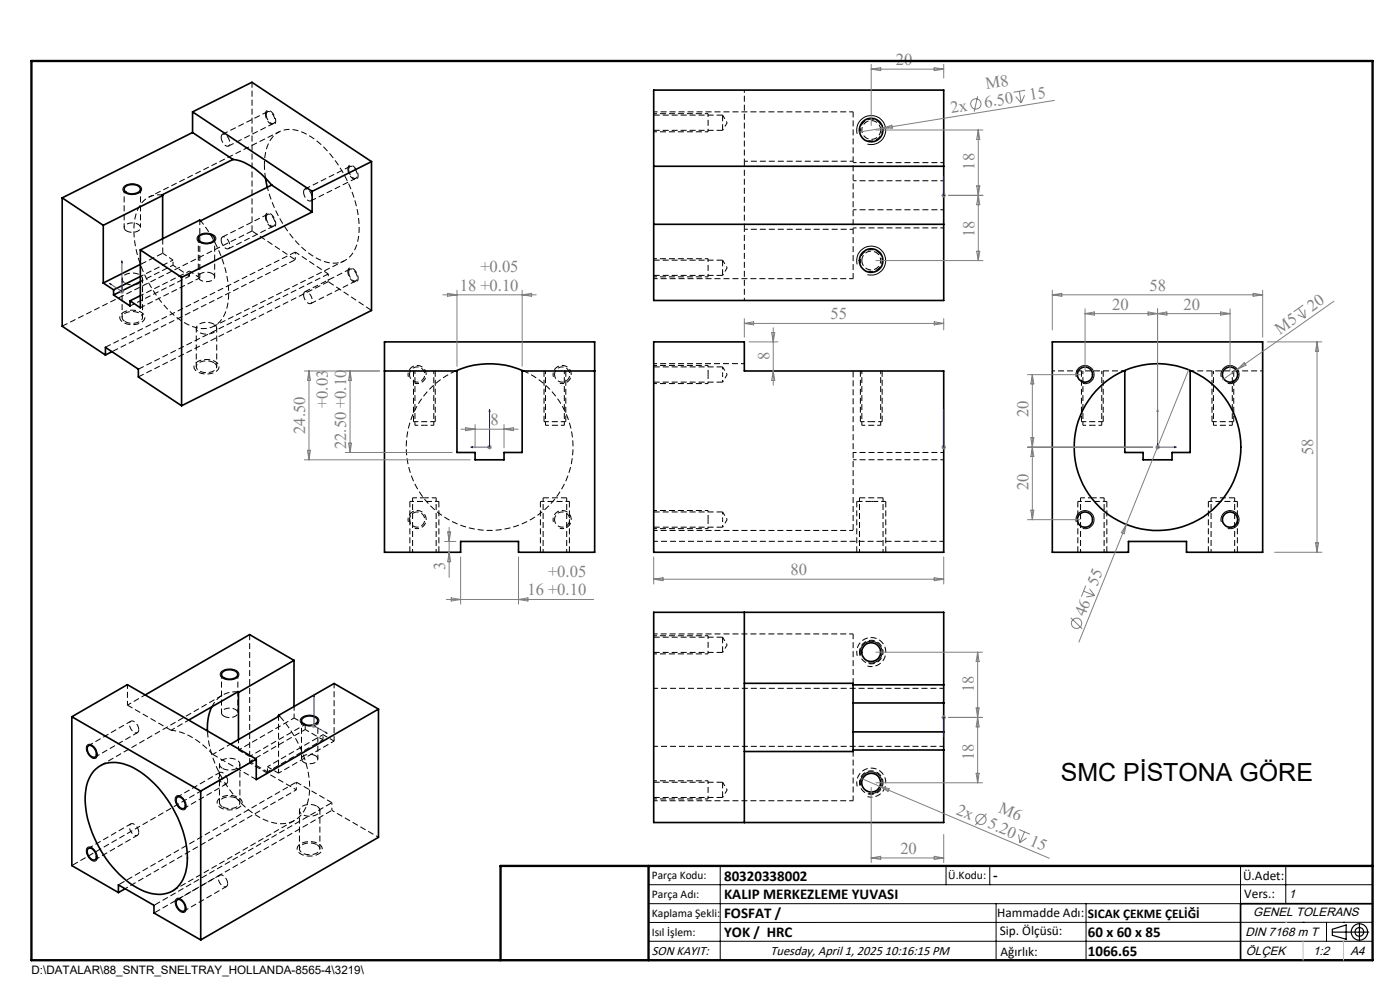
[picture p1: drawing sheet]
<svg xmlns="http://www.w3.org/2000/svg" width="297mm" height="210mm" viewBox="0 0 297 210" stroke-linecap="round" stroke-linejoin="round" font-family="sans-serif">
<g fill="none" stroke="#000" stroke-width=".21" stroke-dasharray="1.3 .6" stroke-dashoffset="-.1" stroke-linecap="butt">
<path d="M26.4 60a.99 .99 0 0 1-.5-1.1 .99 .99 0 0 1 1-.8 2.81 2.81 0 0 1 3.3 .8 1.35 1.35 0 0 1-1.5 1.5h-1.2l-1.1-.4M34.5 53.7l-4.7 2.4M62.6 55.1l-9.1-6.1M23.8 74.6l38.8-19.5M26.4 68.2a.99 .99 0 0 1-.5-1.2 .99 .99 0 0 1 1-.7 2.81 2.81 0 0 1 3.3 .7 1.35 1.35 0 0 1-1.5 1.5h-1.2l-1.1-.3M45.4 68.8a.99 .99 0 0 1 .5 1.1 .99 .99 0 0 1-.9 .8 2.81 2.81 0 0 1-3.3-.8 1.35 1.35 0 0 1 1.5-1.5h1.2l1 .4M45.4 77a.99 .99 0 0 1 .5 1.1 .99 .99 0 0 1-.9 .7 2.81 2.81 0 0 1-3.3-.7 1.35 1.35 0 0 1 1.5-1.5h1.2l1 .4M78.8 65.9l-9.2-6.2M181 112.5v-33.8M44 155a24 24 0 0 0 11.2 18.5 7.4 7.4 0 0 0 7.5 .4 7.8 7.8 0 0 0 3-7.2 24.2 24.2 0 0 0-6.4-14.8M47.2 163a.98 .98 0 0 1-.6-1.1 .98 .98 0 0 1 .8-.8 2.74 2.74 0 0 1 3.5 .8 1.58 1.58 0 0 1-1.8 1.4h-.8l-1.1-.3M47.2 171.1a.98 .98 0 0 1-.6-1 .98 .98 0 0 1 .8-.8 2.74 2.74 0 0 1 3.5 .8 1.58 1.58 0 0 1-1.8 1.4h-.8l-1.1-.4"/>
<path d="M67.2 171a.98 .98 0 0 1 .7 1 .98 .98 0 0 1-.9 .9 2.74 2.74 0 0 1-3.5-.9 1.58 1.58 0 0 1 1.8-1.3h1.2l.7 .3M67.2 179.2a.98 .98 0 0 1 .7 1 .98 .98 0 0 1-.9 .9 2.74 2.74 0 0 1-3.5-.9 1.58 1.58 0 0 1 1.8-1.4l1.2 .1 .7 .3"/>
</g>
<path d="M62.6 53.5v1.6M69.6 58.1v1.6M150.2 79.9v1.5M153.3 79.4v-1.6M153.3 81.1v-1.7M150.2 110.6v1.5M153.3 110.2v-1.6M153.3 111.8v-1.6M62.9 165.9v1.6M70.4 170.3v1.6" fill="none" stroke="#000" stroke-width=".21" stroke-dasharray="1.3 .6" stroke-dashoffset=".8" stroke-linecap="butt"/>
<g fill="none" stroke="#000" stroke-width=".21" stroke-dasharray="1.3 .6" stroke-linecap="butt">
<path d="M46.9 29.1a.63 .63 0 0 1 .5-.7 .63 .63 0 0 1 .8 .5 1.68 1.68 0 0 1 .3 2 1.44 1.44 0 0 1-1.6-1.5v-.3M48.5 31l9.5-4.8M56.5 24.3a.63 .63 0 0 1 .5-.7 .63 .63 0 0 1 .7 .5 1.68 1.68 0 0 1 .4 2.1 1.44 1.44 0 0 1-1.6-1.6v-.3M56.8 23.7l-9.6 4.8M74 36a.63 .63 0 0 1 .5-.8 .63 .63 0 0 1 .7 .5 1.68 1.68 0 0 1 .4 2.1 1.44 1.44 0 0 1-1.6-1.6v-.2M74.3 35.3l-9.6 4.8M138.7 27.6h14.6M150.2 24.1v.1M153.3 27.6v-3.2M153.3 24.4h-14.6M46.9 50.9a.63 .63 0 0 1 .5-.7 .63 .63 0 0 1 .8 .5 1.68 1.68 0 0 1 .3 2 1.44 1.44 0 0 1-1.6-1.5v-.3M48.5 52.8l9.5-4.8"/>
<path d="M53.5 49l-40.3 20.2M56.5 46.1a.63 .63 0 0 1 .5-.7 .63 .63 0 0 1 .7 .5 1.68 1.68 0 0 1 .4 2 1.44 1.44 0 0 1-1.6-1.5v-.3M56.8 45.5l-9.6 4.8M64.4 40.7a.63 .63 0 0 1 .5-.7 .63 .63 0 0 1 .7 .5 1.68 1.68 0 0 1 .4 2.1 1.44 1.44 0 0 1-1.6-1.6v-.3M65.9 42.6l9.6-4.8M69.6 58.1l-40.2 20.2M69.6 59.7l-40.2 20.2M74 57.7a.63 .63 0 0 1 .5-.7 .63 .63 0 0 1 .7 .5 1.68 1.68 0 0 1 .4 2.1 1.44 1.44 0 0 1-1.6-1.6v-.3M74.3 57.1l-9.6 4.8M138.7 58.4h14.6M153.3 58.4v-3.2M153.3 55.2h-14.6"/>
<path d="M22.4 73.7l40.2-20.2M64.4 62.5a.63 .63 0 0 1 .5-.7 .63 .63 0 0 1 .7 .5 1.68 1.68 0 0 1 .4 2 1.44 1.44 0 0 1-1.6-1.5v-.3M65.9 64.4l9.6-4.8M87.7 78.7v10.7M115.4 78.7v10.7M150.2 79.4v.5M153.3 77.8h-14.6M182.5 78.7v10.7M229.4 78.7v10.7M257.1 78.7v10.7M92.3 89.4v-10.7M120 89.4v-10.7"/>
<path d="M138.7 81.1h14.6M184.8 89.4h-.4M187.1 89.4v-10.7M234 89.4v-10.7M261.7 89.4v-10.7M87 106.4v10.7M93.1 117.1v-10.7M114.6 106.4v10.7M114.6 106.4h.1M120.2 105.6h-5M120.8 117.1v-10.7M138.7 111.8h14.6"/>
<path d="M150.2 110.2v.4M153.3 108.6h-14.6M181.8 106.4h3M181.8 106.4v10.7M184.8 106.4h.6M187.3 105.6h-5M187.9 117.1v-10.7M228.7 106.4v10.7M234.8 117.1v-10.7M256.3 106.4v10.7M256.3 106.4h.1M261.9 105.6h-5"/>
<path d="M262.5 117.1v-10.7M138.7 138.4h14.6M153.3 138.4v-3.2M153.3 135.2h-14.6M29.4 154.8a1.62 1.62 0 0 0-1.7-1.8 1.71 1.71 0 0 0 1.3 2.5l.3-.3 .1-.4M47.2 147.5l-25.9 14.9M29.4 176.5a1.62 1.62 0 0 0-1.7-1.7 1.71 1.71 0 0 0 1.3 2.4l.3-.2 .1-.5M48.3 165.7a1.62 1.62 0 0 0-1.7-1.8 1.71 1.71 0 0 0 1.3 2.5l.3-.3 .1-.4M53 161.6v.2M138.7 169.2h14.6M153.3 169.2v-3.3M153.3 165.9h-14.6"/>
<path d="M36.6 189l25.9-15M48.3 187.4a1.62 1.62 0 0 0-1.7-1.7 1.71 1.71 0 0 0 1.3 2.4l.3-.2 .1-.5"/>
</g>
<g fill="none" stroke="#000" stroke-width=".21" stroke-dasharray="1.3 .6" stroke-dashoffset=".5" stroke-linecap="butt">
<path d="M56.1 35a7.8 7.8 0 0 1 2.9-6.9 6.2 6.2 0 0 1 6.3 .5 24.6 24.6 0 0 1 10.1 14.5 14.3 14.3 0 0 1-.2 10.1 5.1 5.1 0 0 1-7.1 2 20.9 20.9 0 0 1-9.6-10.5l-.9-2-.9-3M181 34.2h-23.1M181 38.3h19.2M181 34.5h19.2M36.7 56.3v-1.1M40.2 58.6v-1.1M157.9 48.6h23.1M200.2 44.5h-19.2M200.2 48.3h-19.2M29.8 62.7l10.4-5.2M157.9 77.1h-19.2M115.7 90.2h4"/>
<path d="M181 96h19.2M181 97.5h19.2M182.8 90.2h4M257.4 90.2h4M50.6 159.1v-2.2M62.4 152.3l-11.8 6.8M64.8 154.7l-11.8 6.9M64.8 153.7l-11.8 6.8M64.8 154.7v-1M68.5 156.9v-1.1M53 161.6v-1.1M56.7 163.7v-1.1"/>
<path d="M56.7 162.6l11.8-6.8M56.7 163.7l11.8-6.8M59.1 164l11.8-6.8"/>
</g>
<g fill="none" stroke="#000" stroke-width=".21" stroke-dasharray="1.3 .6" stroke-dashoffset=".3" stroke-linecap="butt">
<path d="M56.3 24.2a2.25 2.25 0 0 0 1.7 2.3 1.31 1.31 0 0 0 .2-2 1.28 1.28 0 0 0-1.7-1l-.2 .7M73.8 35.8a2.25 2.25 0 0 0 1.7 2.3 1.31 1.31 0 0 0 .2-1.9 1.28 1.28 0 0 0-1.7-1l-.2 .6M184.2 29.8a2.31 2.31 0 0 0 2.9-2 2.31 2.31 0 0 0-2.5-2.5 2.31 2.31 0 0 0-2 2.9M36.7 55.2l-2.2-1.5M42.4 58.9l-2.2-1.4M56.3 46a2.25 2.25 0 0 0 1.7 2.2 1.31 1.31 0 0 0 .2-1.9 1.28 1.28 0 0 0-1.7-1l-.2 .7M73.8 57.6a2.25 2.25 0 0 0 1.7 2.3 1.31 1.31 0 0 0 .2-2 1.28 1.28 0 0 0-1.7-1l-.2 .7M184.2 57.5a2.31 2.31 0 0 0 2.9-2 2.31 2.31 0 0 0-2.5-2.5 2.31 2.31 0 0 0-2 2.9M27.6 64.9l12.6-6.3M29.8 65.3l12.6-6.4M86.9 79.4a1.62 1.62 0 0 1 2.3-1.4 1.62 1.62 0 0 1 .3 2.7 1.62 1.62 0 0 1-2.6-.9v-.4M117.6 79.4a1.62 1.62 0 0 1 2.4-1.4 1.62 1.62 0 0 1 .3 2.7 1.62 1.62 0 0 1-2.6-.9l-.1-.4"/>
<path d="M92.3 89.4h-4.6M120 89.4h-4.6M234 89.4h-4.6M261.7 89.4h-4.6M86.9 110.2a1.62 1.62 0 0 1 2.3-1.4 1.62 1.62 0 0 1 .3 2.7 1.62 1.62 0 0 1-2.6-.9v-.4M90 105.6h-2.5M92.5 105.6h-2.5M117.6 110.2a1.62 1.62 0 0 1 2.4-1.4 1.62 1.62 0 0 1 .3 2.7 1.62 1.62 0 0 1-2.6-.9l-.1-.4M185.4 106.4h2.5M200.2 114.8h-61.5M231.7 105.6h-2.5M234.2 105.6h-2.5"/>
<path d="M138.7 146h61.5M200.2 158.3h-61.5M59.1 164v-12"/>
</g>
<g fill="none" stroke="#000" stroke-width=".21" stroke-dasharray="1.3 .6" stroke-dashoffset=".4" stroke-linecap="butt">
<path d="M59.3 27.9l-27.7 13.9M181 23.7h-42.3M25.9 59.2v8.1M26.3 40.1v8.2M29.8 48.3v-8.2M40.2 58.6l-3.5-2.3M42.1 50.6v8.1M45.5 58.7v-8.1M138.7 59.1h42.3M30.2 67.3v-8.1M41.6 69.6v8.2M45.3 69.2l27.7-13.9"/>
<path d="M46 77.8v-8.2M88 81.3a1.92 1.92 0 0 0 2.4-1.7 1.92 1.92 0 0 0-2.1-2.1 1.92 1.92 0 0 0-1.7 2.4M118.8 81.3a1.92 1.92 0 0 0 2.4-1.7 1.92 1.92 0 0 0-2.1-2.1 1.92 1.92 0 0 0-1.7 2.4M187.1 89.4h-2.3M87 106.4h6.1M88 112.1a1.92 1.92 0 0 0 2.4-1.7 1.92 1.92 0 0 0-2.1-2.1 1.92 1.92 0 0 0-1.7 2.4M114.7 106.4h6.1M118.8 112.1a1.92 1.92 0 0 0 2.4-1.7 1.92 1.92 0 0 0-2.1-2.1 1.92 1.92 0 0 0-1.7 2.4M138.7 112.5h42.3M228.7 106.4h6.1M256.4 106.4h6.1M181 134.5h-42.3"/>
<path d="M182.3 138.3a2.5 2.5 0 0 1 3.6-2.2 2.5 2.5 0 0 1 .4 4.2 2.5 2.5 0 0 1-3.9-1.5l-.1-.5M27 149.6v-4.4M30.8 147.4l-3.8 2.2M36.3 154.9l3.8-2.2M47 143v8.2M48.9 157.8l-3.8 2.2M50.5 151.2v-8.2M62.4 152.3v-2.5M64 152.8v8.2M64.8 154.7l3.7 2.2M46.6 162.1v8.2M50.9 170.3v-8.2"/>
<path d="M53 161.6l3.7 2.1M63.5 171.9v8.2M67.4 161v-8.2M138.7 169.9h42.3M187.3 166a2.5 2.5 0 0 1-3.6 2.2 2.5 2.5 0 0 1-.4-4.2 2.5 2.5 0 0 1 4 1.5v.5M67.9 180.1v-8.2"/>
</g>
<g fill="none" stroke="#000" stroke-width=".21" stroke-dasharray="1.3 .6" stroke-dashoffset=".9" stroke-linecap="butt">
<path d="M153.3 27.6l1-1.6M154.3 26l-1-1.6M153.3 58.4l1-1.6M154.3 56.8l-1-1.6M154.3 79.4l-1-1.6M153.3 81.1l1-1.7M184.4 89.4h-1.9M153.3 111.8l1-1.6M154.3 110.2l-1-1.6M153.3 138.4l1-1.6M154.3 136.8l-1-1.6M153.3 169.2l1-1.7"/>
<path d="M154.3 167.5l-1-1.6"/>
</g>
<g fill="none" stroke="#000" stroke-width=".21" stroke-dasharray="1.3 .6" stroke-dashoffset=".6" stroke-linecap="butt">
<path d="M138.7 28h11.5M150.2 24.2v3.8M150.2 24.1h-11.5M36.7 56.3l-6.9 3.4M36.7 55.2l-6.9 3.4M138.7 58.7h11.5M150.2 54.9v3.8M150.2 54.9h-11.5M26.3 66.2a1.19 1.19 0 0 0-.9 1.1 1.19 1.19 0 0 0 .9 1.2 3.6 3.6 0 0 0 4.3-.8 1.44 1.44 0 0 0-1.3-1.7l-1.3-.2-1.7 .4M42.1 76.6a1.19 1.19 0 0 0-1 1.2 1.19 1.19 0 0 0 .9 1.1 3.6 3.6 0 0 0 4.4-.7 1.44 1.44 0 0 0-1.4-1.8l-1.3-.1-1.6 .3M88 78.7v11.5M115.7 78.7v11.5"/>
<path d="M150.2 77.5h-11.5M182.8 78.7v11.5M229.7 78.7v11.5M257.4 78.7v11.5M88 90.2h2M90 90.2h2M92 90.2v-11.5M119.7 90.2v-11.5M138.7 81.4h11.5M186.8 90.2v-11.5M229.7 90.2h2M231.7 90.2h2"/>
<path d="M233.7 90.2v-11.5M261.4 90.2v-11.5M87.5 105.6v11.5M92.5 117.1v-11.5M115.2 105.6v11.5M120.2 117.1v-11.5M138.7 112.1h11.5M150.2 108.3h-11.5M182.3 105.6v11.5M187.3 117.1v-11.5M229.2 105.6v11.5M234.2 117.1v-11.5"/>
<path d="M256.9 105.6v11.5M261.9 117.1v-11.5M138.7 138.7h11.5M150.2 134.9v3.8M150.2 134.9h-11.5M50.6 171.4a1.2 1.2 0 0 0 .8-1.3 1.2 1.2 0 0 0-1-1.1 3.4 3.4 0 0 0-4.3 1 1.57 1.57 0 0 0 1.6 1.7h1.7l1.2-.3M53 161.8l9.9 5.7M70.4 171.9l9.9 5.7M138.7 169.5h11.5M150.2 165.6v3.9M150.2 165.6h-11.5M26.6 188.5l36.3-21"/>
<path d="M67.6 181.1a1.2 1.2 0 0 0 .7-1.2 1.2 1.2 0 0 0-1-1.1 3.4 3.4 0 0 0-4.2 1 1.57 1.57 0 0 0 1.5 1.7l1.4 .1 1.6-.5"/>
</g>
<g fill="none" stroke="#000" stroke-width=".35">
<path d="M138.7 19.1h61.5v44.6h-61.5zM26.6 39.6a2.38 2.38 0 0 1 3.2 .4 1.35 1.35 0 0 1-1.7 1.1 1.37 1.37 0 0 1-1.7-1.1zM40.9 28.1l-27.7 13.9M40.9 28.1l8.5 5.7M40.9 23.7l12.5-6.2 25.4 16.8M40.9 23.7l25.3 16.9M40.9 23.7v4.4M49.4 33.8a12.6 12.6 0 0 1 7.5 4.6l.7 .9M49.4 33.8l-15.1 7.6 .2 .1M56.3 37.7l.4 2M57.6 39.3l-15.1 7.5-.1-.1-12.6 6.3M57.6 39.3l8.6 5.7"/>
<path d="M78.8 34.3v31.6l-40.3 20.2M78.8 34.3l-12.6 6.3M138.7 35.3h61.5M13.2 42v27.2l9.2 6.1M13.2 42l8.7 5.8M21.9 47.8v12.2M29.8 53v12.3l-2.2-1.5M29.8 53l8.7 5.8M29.8 56.1l-7.9 3.9M29.8 59.8l-5.7 2.8M29.8 58.7l-5.7 2.8M34.5 41.5l-12.6 6.3"/>
<path d="M34.5 41.5v9.2M38.5 58.8v27.3M42.3 50.1a2.32 2.32 0 0 1 3.1 .2 1.17 1.17 0 0 1-1.4 1.3 1.64 1.64 0 0 1-1.9-1.1zM66.2 45l-27.7 13.8M66.2 40.6v4.4M138.7 47.6h61.5M21.9 60l2.2 1.5M22.4 75.3v-1.6l7 4.6v1.7l9.1 6.1M23.7 74.6l-1.3 .7M24.1 61.5v1.1M24.1 62.6l3.5 2.3v-1.1M29.8 62.7l-2.2 1.1"/>
<path d="M81.6 72.5h44.6v44.6h-16.2v-2.2h-12.3v2.2h-16.1zM81.6 78.7h15.3v17.3h3.9v1.5h6.1v-1.5h3.9v-17.3h15.4M96.6 78.7a17.9 17.9 0 0 1 14.5 0M138.7 72.5h19.2v6.2h42.3v38.4h-61.5zM223.2 72.5h44.7v44.6h-16.2v-2.2h-12.3v2.2h-16.2zM238.3 78.7h.3v17.3h3.9v1.5h6.1v-1.5h3.9v-17.3h.3M138.7 129.9h61.5v44.6h-61.5zM157.9 129.9v44.6M15.2 152l27.4 15.8M15.2 152l11.8-6.8 27.4 15.8M15.2 152v31.6l9.9 5.7M18.7 158.2a1.41 1.41 0 0 1 1.7 1.5 .67 .67 0 0 1-.1 .8 .67 .67 0 0 1-.9 0 1.72 1.72 0 0 1-.7-2.3z"/>
<path d="M44.9 149.9l-.6 1.9-.3 1.6v1.6M47.2 142.6a2.28 2.28 0 0 1 3.2 .2v.2a1.73 1.73 0 0 1-2.3 1l-.6-.2a.72 .72 0 0 1-.3-1.2zM50.6 146.9l-.2-.1-10.4 5.9M50.6 146.9v10M59.1 151.8l.2 .1-10.4 6M59.1 151.8v.2M62.4 140.1l-9.4-5.5-22.2 12.8M62.4 140.1l-11.8 6.8M62.4 140.1v9.8M64.1 152.5a2.21 2.21 0 0 1 3.3 .2 1.43 1.43 0 0 1-1.8 1.2 1.34 1.34 0 0 1-1.6-1.2zM80.3 150.4v27.2l-37.7 21.8M80.3 150.4l-25.9 15v-4.4"/>
<path d="M80.3 150.4l-9.4-5.4-11.8 6.8M157.9 144.9h23.1v14.5h-23.1M181 159.1h19.2M181 145.3h19.2M181 149.1h19.2M181 155.2h19.2M18.7 180a1.42 1.42 0 0 1 1.7 1.5 .71 .71 0 0 1-.3 .9 .71 .71 0 0 1-1-.4 1.59 1.59 0 0 1-.4-2zM20 163.5a5.9 5.9 0 0 1 6.8-1.3 20.6 20.6 0 0 1 10.3 10.2 18.5 18.5 0 0 1 2.2 12.8 5.8 5.8 0 0 1-7.9 4.1 20.7 20.7 0 0 1-11.4-11.7 17.4 17.4 0 0 1-1.4-11.7l.6-1.3zM37.6 169.1a1.61 1.61 0 0 1 1.5 2.4 1.71 1.71 0 0 1-1.7-2.1zM42.6 167.8v31.6M54.4 161l-11.8 6.8M25.1 189.3v-1.6l7.6 4.3v1.7l9.9 5.7"/>
<path d="M26.6 188.5l-1.5 .8M37.5 191a.75 .75 0 0 1 1.2 .2 1.4 1.4 0 0 1 .2 2.1 1.77 1.77 0 0 1-1.4-2.3zM291.2 191.7h-28v12"/>
<circle cx="184.8" cy="27.6" r="2.51"/>
<circle cx="184.8" cy="55.3" r="2.5"/>
<circle cx="230.2" cy="79.4" r="1.6"/>
<circle cx="261" cy="79.5" r="1.61"/>
<circle cx="245.6" cy="94.8" r="17.7"/>
<circle cx="230.2" cy="110.2" r="1.61"/>
<circle cx="261" cy="110.2" r="1.62"/>
<circle cx="184.8" cy="138.3" r="2"/>
<circle cx="184.8" cy="166" r="2"/>
</g>
<path d="M157.9 34.2v-15.1M157.9 63.7v-15.1M223.3 78.7h15.1M252.8 78.7h15.1" fill="none" stroke="#000" stroke-width=".21" stroke-dasharray="1.3 .6" stroke-dashoffset=".7" stroke-linecap="butt"/>
<g fill="none" stroke="#000" stroke-width=".21" stroke-dasharray="1.3 .6" stroke-dashoffset=".2" stroke-linecap="butt">
<path d="M56.3 37.7l-.2-2.7M42.4 58.9v-12.2M42.6 46.8a25.1 25.1 0 0 1 5.8 16.9 6.3 6.3 0 0 1-3.7 5.8 7.7 7.7 0 0 1-6.6-1.7 25.4 25.4 0 0 1-9.7-20.1 6.6 6.6 0 0 1 3.6-6.1l1.1-.2h1.3M62.6 53.5l7 4.6M27.8 153l-9 5.2M36.3 154.9a13.9 13.9 0 0 1 8.8 5.1M50.6 159.1l2.4 1.4M64.8 153.7l-2.4-1.4M70.9 157.2v-12.3M70.9 157.2l-2.4-1.4M181 144.9v-10.4M184 141.3a3.1 3.1 0 0 0 3.9-2.7 3.1 3.1 0 0 0-3.3-3.3 3.1 3.1 0 0 0-2.7 3.8"/>
<path d="M20.2 160.6l9-5.2M27.8 174.8l-9 5.1M39.1 171.5l8.9-5.2M46.6 163.9l-8.9 5.1M56.7 162.6l2.4 1.4M181 169.9v-10.5M184 169a3.1 3.1 0 0 0 3.9-2.7 3.1 3.1 0 0 0-3.3-3.4 3.1 3.1 0 0 0-2.7 3.9M20.2 182.4l9-5.2M39.1 193.2l8.9-5.1M46.6 185.6l-8.9 5.2"/>
</g>
<g fill="none" stroke="#000" stroke-width=".21" stroke-dasharray="1.3 .6" stroke-dashoffset=".1" stroke-linecap="butt">
<path d="M186.8 27.6a2 2 0 0 1-2.8 1.8 2 2 0 0 1-.4-3.4 2 2 0 0 1 3.2 1.1v.5M26.8 48.9a2.35 2.35 0 0 0 2.9-.4 1.2 1.2 0 0 0-1.5-1.2 1.54 1.54 0 0 0-1.9 1l.5 .6M34.5 53.7v-3.1M45.1 58.1a2.35 2.35 0 0 0-3 .4 1.2 1.2 0 0 0 1.5 1.2 1.54 1.54 0 0 0 1.9-1l-.4-.6M53.5 49v-31.6M157.9 48.6v-14.4M181 59.1v-35.4M182.8 55.3a2 2 0 0 1 2.9-1.8 2 2 0 0 1 .4 3.3 2 2 0 0 1-3.2-1.1l-.1-.4M111.1 78.7a17.7 17.7 0 0 1 6.7 27 17.7 17.7 0 0 1-27.9 0 17.7 17.7 0 0 1 6.8-27M53 134.6v25.9M27 149.6l9.3 5.3M47.5 151.9a2.27 2.27 0 0 0 2.9-.5 1.32 1.32 0 0 0-1.6-1.2 1.41 1.41 0 0 0-1.8 1.1l.5 .6"/>
<path d="M50.4 146.7a5.4 5.4 0 0 0-5.4 3.2M45.1 160l9.3 5.4M62.9 165.9l7.5 4.4M66.9 160.3a2.27 2.27 0 0 0-2.9 .5 1.32 1.32 0 0 0 1.6 1.2 1.41 1.41 0 0 0 1.8-1.1l-.5-.6"/>
</g>
<path d="M70.4 171.9l-37.7 21.8M70.4 170.3l-37.7 21.7M15.3 183.6l37.7-21.8M25.2 187.7l37.7-21.8" fill="none" stroke="#000" stroke-width=".21" stroke-dasharray="1.3 .6" stroke-dashoffset="-.2" stroke-linecap="butt"/>
<g fill="none" stroke="#808080" stroke-width=".21">
<path d="M184.8 13.6v13M184.8 14.7l2-.4v.7zM184.8 14.7h15.4M198.2 14.3l2 .4-2 .3zM200.2 13.6v3M216.3 19.4l.3 2.4M217.5 19.1l-2.5 .5M185.8 27.6h22.7M187.3 27.2l-4.9 .8M187.3 27.2l1.9-.6 .1 .6zM207.2 39.4h.7l-.4 2zM207.4 20.4l-.7 3.3"/>
<path d="M207.5 27.6v27.7M207.5 27.6l.4 2h-.7zM215.5 20.5l1.1 1.3M217.3 20.2l-.7 1.6M223.7 21.3l-36.4 5.9M185.8 55.3h22.7M199.7 41.4h1M199.8 41.1l.8 .7M200.2 40.9v1M200.6 41.1l-.8 .7M201.2 41.4h7.3M207.2 53.3h.7l-.4 2z"/>
<path d="M207.5 41.4l.4 2h-.7zM25.4 61.8h1M25.5 61.5l.7 .7M25.9 61.3v1M26.2 61.5l-.7 .7M64.6 78.7h15.9M65.5 78.7v18.8M65.5 78.7l.4 2h-.7zM74.3 78.7l.3 2h-.7zM74.3 78.7v17.3M93.9 62.5h19.9M94.9 62.2l2 .3-2 .4z"/>
<path d="M96.9 61.6v16.1M110.8 61.6v16.1M110.8 62.5l2-.3v.7zM157.9 67.6v3.9M157.9 68.6h42.3M157.9 68.6l2-.3v.6zM158.9 72.5h6.1M163.7 70.5h.7l-.4 2zM164 78.7l.4 2h-.7zM164 69.5v12.2M198.2 68.3l2 .3-2 .3zM200.2 67.6v2.4"/>
<path d="M218 79.5h11.2M219 79.5v30.7M219 79.5l.3 1.9h-.6zM223.2 62.5h44.7M223.2 61.6v8.4M223.2 62.5l2-.3v.7zM230.2 65.5v12.9M230.2 66.5h30.7M230.2 66.5l2-.3v.6zM243.6 66.2l2 .3-2 .3zM245.6 65.5v28.3M245.6 66.5l1.9-.3v.6z"/>
<path d="M252.2 78.4l-13.3 32.9M258.9 66.2l2 .3-2 .3zM260.9 65.5v12.9M262.5 78.3l-3.1 2.3M262.5 78.3l1.4-1.4 .4 .6zM265.9 62.2l2 .3-2 .4zM267.9 61.6v9.9M268.9 72.5h11.5M275.3 66.8l1.6 .6M275.4 65.4l1.5 2M276.5 64.7l-2.1 1.4M276.8 65.7l.1 1.7"/>
<path d="M279.4 72.5v44.6M279.4 72.5l.3 2h-.6zM283 63.9l-20.5 14.4M64.6 97.5h35.2M65.2 95.5h.7l-.4 2zM73.2 96h22.7M73.9 94h.7l-.3 2zM97.8 91h12.1M98.8 90.7l2 .3-2 .4zM100.8 90.1v4.9M103.4 94.9h1M103.5 94.5l.7 .7"/>
<path d="M103.9 94.4v.9M104.2 94.5l-.7 .7M106.9 90.1v4.9M106.9 91l2-.3v.7zM199.7 94.9h1M199.8 94.5l.8 .7M200.2 94.4v.9M200.6 94.5l-.8 .7M218 94.9h26.5M218.7 92.8h.6l-.3 2.1zM219 94.9l.3 1.9h-.6zM245.1 94.9h1"/>
<path d="M245.2 94.5l.7 .7M245.6 94.4v.9M245.9 94.5l-.7 .7M94.3 114.9h2.4M95 112.8h.6l-.3 2.1zM95.3 111.9v10.6M95.3 117.1l.3 2.1h-.6zM97.7 118.1v10.1M110 118.1v10.1M138.7 118.1v5.8M200.2 118.1v5.8M218 110.2h11.2"/>
<path d="M218.7 108.2h.6l-.3 2zM238.9 111.3l-10 24.9M238.9 111.3l-.4 1.9-.6-.2zM270.4 117.1h10M279.1 115.1h.6l-.3 2zM94.7 127.2h31.2M95.7 126.8l2 .4-2 .3zM110 127.2l2-.4v.7zM138.7 122.9h61.5M138.7 122.9l2-.4v.7zM185.8 138.4h22.6M198.2 122.5l2 .4-2 .3z"/>
<path d="M207.4 138.4v27.6M207.4 138.4l.3 1.9h-.6zM227.2 131l2.4 2.4M229.9 125.4l2.3 .9M230.3 124.2l-.9 2.4M231.1 124.9l1.1 1.4M232.2 126.3l-1.8 .3M66.1 153.9h1M66.3 153.6l.7 .7M66.6 153.4v1M67 153.6l-.7 .7M199.7 152.2h1"/>
<path d="M199.8 151.8l.8 .7M200.2 151.7v1M200.6 151.8l-.8 .7M201.2 152.2h7.2M207.1 150.2l.6 4h-.6l.6-4zM183 165.2l3.7 1.6M184.8 167v16M185.8 166h22.6M186.7 166.8l35.9 15.3M186.7 166.8l1.9 .5-.2 .6zM200.2 177v6M207.1 164h.6l-.3 2z"/>
<path d="M209.3 172.6l-2.4 2.4M216.1 177l.3 1.7M216.2 176l2.3 .9M217.3 176.5l-.9 2.2M217.8 177.8l-1.4 .9M184.8 182h15.4M184.8 182l2-.4v.7zM198.2 181.6l2 .4-2 .3z"/>
<circle cx="207" cy="22" r="1.09"/>
<circle cx="228.4" cy="132.2" r="1.1"/>
<circle cx="208.1" cy="173.8" r="1.09"/>
</g>
<g fill="none" stroke="#000" stroke-width=".21">
<path d="M26.3 39.6a2.73 2.73 0 0 1 3.7 .1 1.18 1.18 0 0 1-1.3 1.5 2.35 2.35 0 0 1-2.6-.9zM181.9 28.4a3.1 3.1 0 0 1 2.7-3.9 3.1 3.1 0 0 1 3.3 3.4 3.1 3.1 0 0 1-3.9 2.7M42.2 49.9a2.88 2.88 0 0 1 3.5 .3 1.14 1.14 0 0 1-1.3 1.5 2.27 2.27 0 0 1-2.6-.9l.1-.5zM181.9 56.1a3.1 3.1 0 0 1 2.7-3.9 3.1 3.1 0 0 1 3.3 3.4 3.1 3.1 0 0 1-3.9 2.7M228.3 80a1.92 1.92 0 0 1 1.7-2.5 1.92 1.92 0 0 1 2.1 2.1 1.92 1.92 0 0 1-2.4 1.7M259.1 80a1.92 1.92 0 0 1 1.6-2.5 1.92 1.92 0 0 1 2.1 2.1 1.92 1.92 0 0 1-2.3 1.7M228.3 110.7a1.93 1.93 0 0 1 1.7-2.4 1.93 1.93 0 0 1 2.1 2.1 1.93 1.93 0 0 1-2.4 1.7M259.1 110.7a1.93 1.93 0 0 1 1.7-2.4 1.93 1.93 0 0 1 2.1 2.1 1.93 1.93 0 0 1-2.4 1.7M182.6 138.9a2.31 2.31 0 0 1 2.1-2.9 2.31 2.31 0 0 1 2.4 2.6 2.31 2.31 0 0 1-2.9 2M18.6 158a1.63 1.63 0 0 1 1.9 1.4 .85 .85 0 0 1 .1 1.1 .85 .85 0 0 1-1.1 .3 2.25 2.25 0 0 1-1-2.7zM47 142.4a2.64 2.64 0 0 1 3.7 .4 1.33 1.33 0 0 1-1.6 1.4 2.04 2.04 0 0 1-2.4-1.1zM63.8 152.4a2.58 2.58 0 0 1 3.8 .2 1.33 1.33 0 0 1-1.5 1.4 2.31 2.31 0 0 1-2.4-.9z"/>
<path d="M18.6 179.7a1.63 1.63 0 0 1 1.9 1.5 .85 .85 0 0 1 .1 1.1 .85 .85 0 0 1-1.1 .3 2.25 2.25 0 0 1-1-2.7zM37.5 168.8a1.92 1.92 0 0 1 2 2.1 .76 .76 0 0 1-.5 .9 .76 .76 0 0 1-.9-.3 2 2 0 0 1-.6-2.7zM182.6 166.6a2.31 2.31 0 0 1 2.1-2.9 2.31 2.31 0 0 1 2.4 2.6 2.31 2.31 0 0 1-2.9 2M37.5 190.6a1.8 1.8 0 0 1 2 1.8 .86 .86 0 0 1-.5 1.2 .86 .86 0 0 1-1.1-.5 1.92 1.92 0 0 1-.4-2.5zM137.6 187.7h153.6M137.6 191.7h153.6M137.6 199.7h153.6M152.8 183.7v20M200.7 183.7v4M210 183.7v4M211.3 191.7v12M230.4 191.7v12"/>
<path d="M263.2 183.7v20M272.8 183.7v8M276.4 195.6h.1M281.4 195.6v4.1M285 195.6h.1M291.2 195.6l-153.6 .1"/>
</g>
<path d="M150.2 77.5v1.9M150.2 108.3v1.9" fill="none" stroke="#000" stroke-width=".21" stroke-dasharray="1.3 .6" stroke-dashoffset="1" stroke-linecap="butt"/>
<g fill="none" stroke="#000" stroke-width=".25">
<path d="M282.6 197.7h7.8M282.6 197.1l3-.9v3l-3-.8zM288.4 195.8v3.8M106.2 203.7h185"/>
<circle cx="288.4" cy="197.7" r="1.74"/>
<circle cx="288.4" cy="197.7" r=".93"/>
</g>
<g fill="none" stroke="#00f" stroke-width=".21">
<path d="M200.2 37.5v.3v-.3M200.2 37.5v3.9M25.9 55.3v.4l-.1-.1zM25.9 55.3v6.5l-2.7-1.7M200.2 41.3v.2zM200.2 41.4h.1M23.2 60.1l.3 .1v.2zM99.9 94.9l.4-.2v.3zM103.9 86.8l.1 .5h-.2zM103.9 86.8v8.1h-4M200.2 94.7v.3zM200.2 86.8v.5v-.5"/>
<path d="M200.2 94.9h.1M200.2 86.8v8.1M245.6 86.8l.1 .5h-.2zM245.6 86.8v8.1h4M249.2 94.7l.4 .2-.4 .1zM66.6 147.4l.1 .4-.2-.1zM66.6 147.4v6.5l2.8 1.7M69.1 155.3l.3 .3-.3-.1zM200.2 156.2v-.4v.4M200.2 152.1v.2zM200.2 152.2h.1M200.2 152.2v4"/>
</g>
<path d="M6.7 12.9h284.5v190.8h-284.5zM137.6 183.7v20M291.2 183.7h-185v20" fill="none" stroke="#000" stroke-width=".5"/>
<path d="M276.4 199.7v4M285 199.7v4" fill="none" stroke="#c0c0c0" stroke-width=".21"/>
<path d="M272.8 195.6h.1" fill="none" stroke="#c0c0c0" stroke-width=".25"/>
<g fill="#00f">
<path d="M200.2 94.7v.3zM200.2 86.8v.5z"/>
<path d="M200.2 37.5v.3zM200.2 41.3v.2z"/>
<path d="M99.9 94.9l.4 .1v-.3zM103.9 86.8l-.1 .5h.2z"/>
<path d="M200.2 155.8v.4zM200.2 152.1v.2z"/>
<path d="M69.1 155.3l.3 .3-.3-.1zM66.6 147.4l.1 .4-.2-.1zM23.2 60.1l.3 .3v-.2zM25.9 55.3l-.1 .3 .1 .1z"/>
<path d="M249.2 94.7l.4 .2-.4 .1zM245.6 86.8l.1 .5h-.2z"/>
</g>
<text font-size="5.3" x="225" y="165.7">SMC PİSTONA GÖRE</text>
<g font-size="3.5" fill="#808080">
<text x="190" y="13.8">20</text>
<text x="209" y="22.8" transform="rotate(-9 209 22.8)">6.50</text>
<text x="209.3" y="18.9" transform="rotate(-9 209.3 18.9)">M8</text>
<text x="218.5" y="21.3" transform="rotate(-9 218.5 21.3)">15</text>
<text x="201.8" y="24" transform="rotate(-9 201.8 24)">2x</text>
<text x="206.7" y="36" transform="rotate(-90 206.7 36)">18</text>
<text x="206.7" y="50.3" transform="rotate(-90 206.7 50.3)">18</text>
<text x="101.9" y="57.8">+0.05</text>
<text x="97.6" y="61.7">18 +0.10</text>
<text x="235.9" y="65.7">20</text>
<text x="243.8" y="61.7">58</text>
<text x="251.1" y="65.7">20</text>
<text x="176.2" y="67.7">55</text>
<text x="271.5" y="71" transform="rotate(-35 271.5 71)">M5</text>
<text x="278.4" y="66.1" transform="rotate(-35 278.4 66.1)">20</text>
<text x="163.2" y="76.3" transform="rotate(-90 163.2 76.3)">8</text>
<text x="69.5" y="86.6" transform="rotate(-90 69.5 86.6)">+0.03</text>
<text x="218.2" y="88.6" transform="rotate(-90 218.2 88.6)">20</text>
<text x="64.7" y="92" transform="rotate(-90 64.7 92)">24.50</text>
<text x="73.4" y="95.3" transform="rotate(-90 73.4 95.3)">22.50 +0.10</text>
<text x="104" y="90.2">8</text>
<text x="278.6" y="96.6" transform="rotate(-90 278.6 96.6)">58</text>
<text x="218.2" y="103.9" transform="rotate(-90 218.2 103.9)">20</text>
<text x="94.5" y="120.9" transform="rotate(-90 94.5 120.9)">3</text>
<text x="116.3" y="122.4">+0.05</text>
<text x="167.7" y="122">80</text>
<text x="232.7" y="124.5" transform="rotate(-68 232.7 124.5)">55</text>
<text x="111.9" y="126.3">16 +0.10</text>
<text x="230.1" y="131" transform="rotate(-68 230.1 131)">46</text>
<text x="206.6" y="146.9" transform="rotate(-90 206.6 146.9)">18</text>
<text x="206.6" y="161.2" transform="rotate(-90 206.6 161.2)">18</text>
<text x="202.7" y="172.7" transform="rotate(23 202.7 172.7)">2x</text>
<text x="211.7" y="172.3" transform="rotate(23 211.7 172.3)">M6</text>
<text x="209.3" y="175.5" transform="rotate(23 209.3 175.5)">5.20</text>
<text x="218.2" y="179.3" transform="rotate(23 218.2 179.3)">15</text>
<text x="191" y="181.1">20</text>
</g>
<g font-size="3.2">
<text x="153.6" y="190.8">KALIP MERKEZLEME YUVASI</text>
<text x="153.6" y="186.8">80320338002</text>
<text x="210.7" y="186.6">-</text>
<text x="153.6" y="194.8">FOSFAT /</text>
<text x="153.6" y="198.8">YOK / HRC</text>
<text x="230.8" y="198.7">60 x 60 x 85</text>
<text x="230.8" y="202.8">1066.65</text>
</g>
<g font-size="2.8">
<text x="263.7" y="186.7">Ü.Adet:</text>
<text x="263.9" y="190.5">Vers.:</text>
<text x="211.5" y="194.5">Hammadde Adı:</text>
<text x="230.8" y="194.7">SICAK ÇEKME ÇELİĞİ</text>
<text x="138.3" y="202.6">SON KAYIT:</text>
<text x="163.5" y="202.6">Tuesday, April 1, 2025 10:16:15 PM</text>
<text x="212.1" y="198.4">Sip. Ölçüsü:</text>
<text x="212.2" y="202.7">Ağırlık:</text>
</g>
<g font-size="2.6">
<text x="273.4" y="190.4">1</text>
<text x="265.9" y="194.4">GENEL TOLERANS</text>
<text x="264.2" y="198.5">DIN 7168 m T</text>
<text x="264.3" y="202.6">ÖLÇEK</text>
<text x="278.5" y="202.6">1:2</text>
<text x="286.5" y="202.6">A4</text>
</g>
<g font-size="2.5">
<text x="138.3" y="186.4">Parça Kodu:</text>
<text x="138.3" y="190.5">Parça Adı:</text>
<text x="201.2" y="186.5">Ü.Kodu:</text>
<text x="138.3" y="194.5">Kaplama Şekli:</text>
<text x="138.3" y="198.6">Isıl İşlem:</text>
<text x="6.7" y="206.7">D:\DATALAR\88_SNTR_SNELTRAY_HOLLANDA-8565-4\3219\</text>
</g>
</svg>
